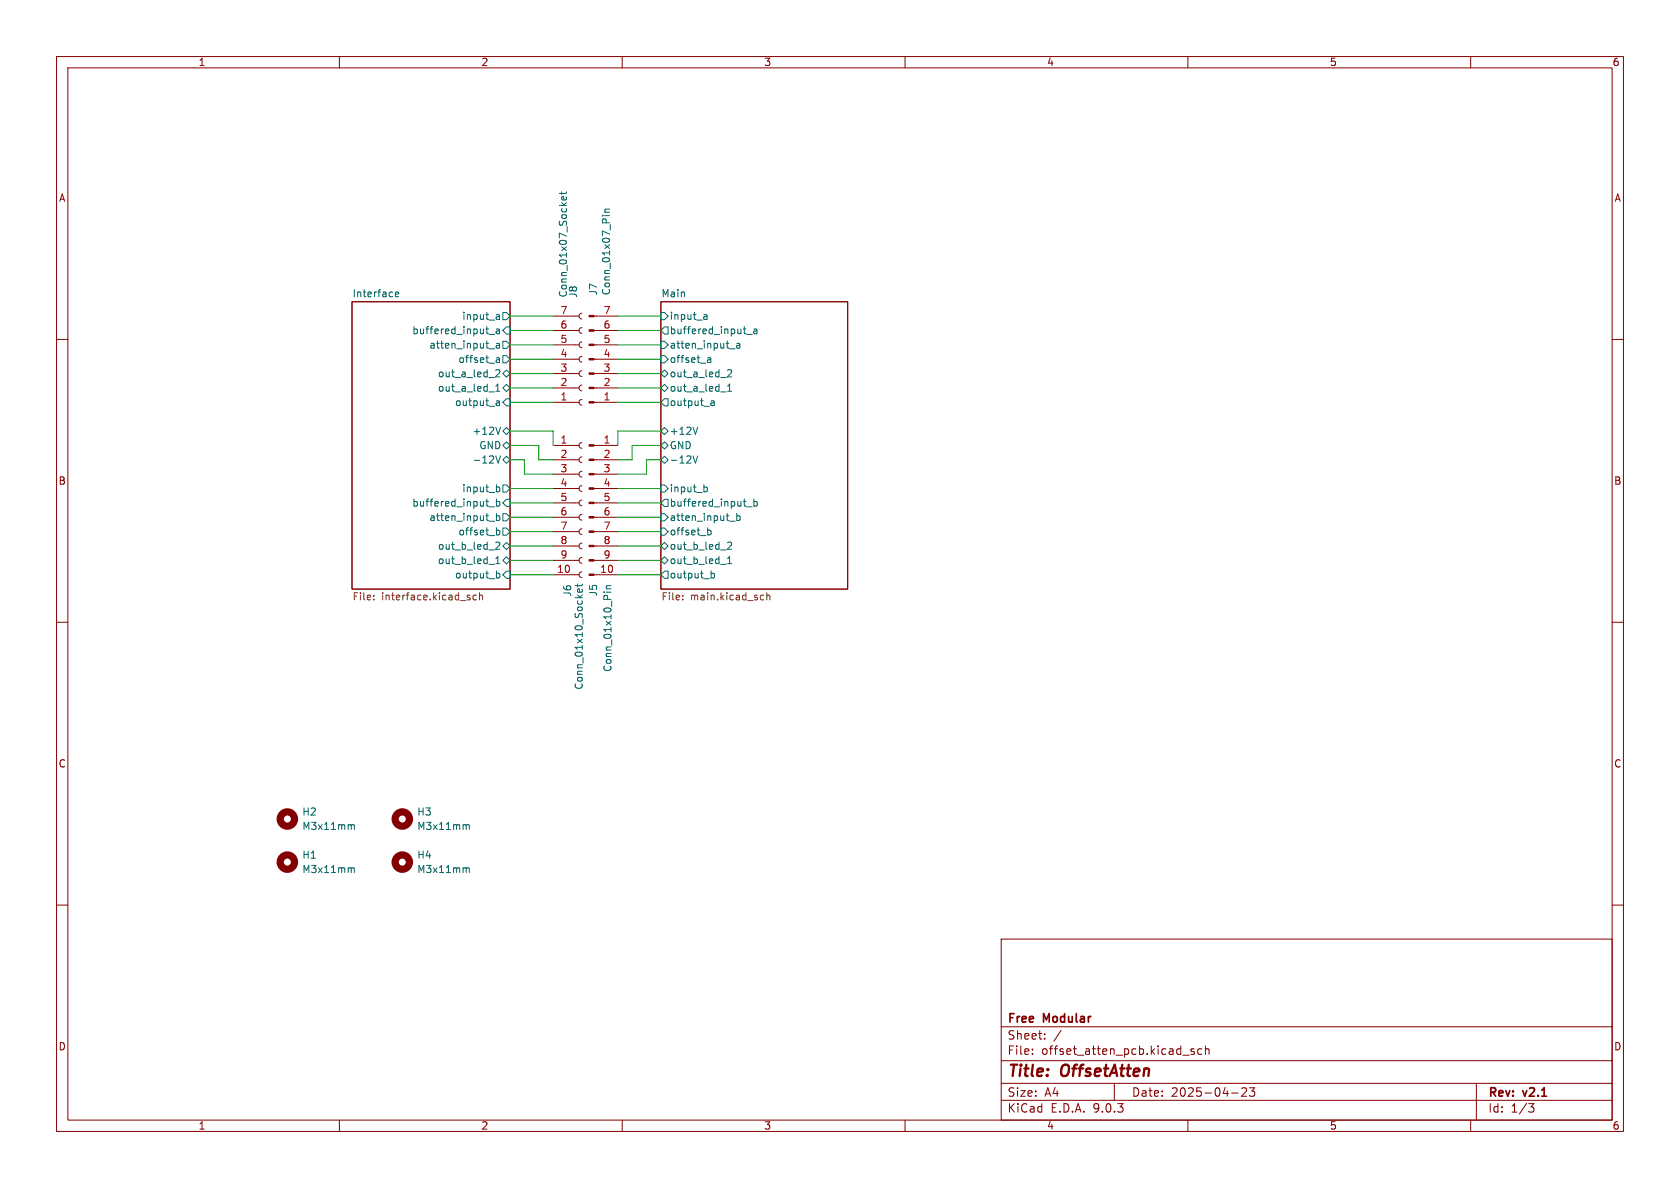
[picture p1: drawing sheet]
<svg xmlns="http://www.w3.org/2000/svg" width="297mm" height="210mm" viewBox="0 0 297 210" stroke-linecap="round" stroke-linejoin="round" font-family="sans-serif">
<g fill="none" stroke="#840000" stroke-width=".18">
<path d="M10 10h277v190h-277zM12 12h273v186h-273zM60 10v2M110 10v2M160 10v2M210 10v2M260 10v2M62.2 53.3h28v50.8h-28zM97.8 58.4h4.6M97.8 55.9h4.6M102.9 57.9l-.4 .2-.1 .3 .1 .4 .4 .1M102.9 55.4l-.4 .1-.1 .4 .1 .3 .4 .2"/>
<path d="M105 58.4h4.2M105 55.9h4.2M116.8 53.3h33.1v50.8h-33.1zM10 60h2M97.8 78.7h4.6M97.8 71.1h4.6M97.8 68.6h4.6M97.8 66h4.6M97.8 63.5h4.6M97.8 61h4.6M102.9 70.6l-.4 .2-.1 .3 .1 .4 .4 .1M102.9 68.1l-.4 .1-.1 .4 .1 .3 .4 .2"/>
<path d="M102.9 65.5l-.4 .2-.1 .3 .1 .4 .4 .1M102.9 63l-.4 .1-.1 .4 .1 .4 .4 .1M102.9 60.5l-.4 .1-.1 .4 .1 .3 .4 .2M102.9 78.2l-.4 .2-.1 .3 .1 .4 .4 .1M105 78.7h4.2M105 71.1h4.2M105 68.6h4.2M105 66h4.2M105 63.5h4.2M105 61h4.2M285 60h2M97.8 81.3h4.6"/>
<path d="M97.8 83.8h4.6M97.8 86.4h4.6M97.8 88.9h4.6M97.8 91.4h4.6M97.8 94h4.6M97.8 96.5h4.6M97.8 99.1h4.6M102.9 80.8l-.4 .1-.1 .4 .1 .3 .4 .2M102.9 83.3l-.4 .2-.1 .3 .1 .4 .4 .1M102.9 85.9l-.4 .1-.1 .4 .1 .3 .4 .2M102.9 88.4l-.4 .1-.1 .4 .1 .4 .4 .1M102.9 90.9l-.4 .2-.1 .3 .1 .4 .4 .1"/>
<path d="M102.9 93.5l-.4 .1-.1 .4 .1 .3 .4 .2M102.9 96l-.4 .2-.1 .3 .1 .4 .4 .1M102.9 98.6l-.4 .1-.1 .4 .1 .3 .4 .2M105 81.3h4.2M105 83.8h4.2M105 86.4h4.2M105 88.9h4.2M105 91.4h4.2M105 94h4.2M105 96.5h4.2M105 99.1h4.2M10 110h2"/>
<path d="M97.8 101.6h4.6M102.9 101.1l-.4 .1-.1 .4 .1 .4 .4 .1M105 101.6h4.2M285 110h2M10 160h2M177 166h108v32h-108zM285 160h2M60 198v2M110 198v2M160 198v2M177 194.5h108M177 191.5h108"/>
<path d="M177 187.5h108M177 181.5h108M182.5 186.3v.1M182.5 185.5v.1M184.7 183.6v.1M184.7 182.8v.1M187.6 182.1l-1.3 2M197 191.5v3M209.1 186.5h1.1M210 198v2M211.1 185.5l-.4-.1-.2 .2 .1 .2 .5 .2v.3h-.6M212.5 185.5l-.5-.1-.3 .3v.4l.2 .2h.6"/>
<path d="M213.1 185.5l.2-.1 .4 .1v.9M213.1 184.9v1.5M217.7 193.2h1.2M219.5 192.4l.6-.1 .2 .1 .1 .3-.9 1.1h.9M220.9 192.3h.9l-.5 .6 .4 .1v.7l-.2 .1h-.4l-.2-.1M260 198v2M261 191.5v6.5M270.2 195.1h1l-.5 .6 .4 .1 .1 .5-.3 .3h-.4"/>
</g>
<g fill="none" stroke="#006464" stroke-width=".18">
<path d="M99.3 33.9v.5M100.1 34.8v.4l-.1 .1h-.6v-.5l.2-.1 .1 .6M100.1 33.9l-.1 .3h-1.1M106.5 38.1h.1M106.9 38.1h.9M106.9 37.5h.9M107.8 37h-.8l-.1 .3 .1 .2M69.9 52l.6-.1-.1-.2-.3-.1-.2 .2 .1 .6h.4M86.5 59.1h1M87.8 58.2h.4l.1 .8M87.9 55.6l.3 .1 .1 .8M88.3 56.4l-.4 .1"/>
<path d="M88.3 55.9l-.4 .1M88.3 58.5h-.4l-.2 .2 .2 .3 .4-.1M88.9 55.2h.6l.7 .7-.7 .6h-.6zM88.9 58.4l.6-.6h.7v1.3h-.7zM116.8 55.2h.7l.6 .7-.6 .6h-.7zM117.5 57.8h.6v1.3h-.6l-.7-.7zM124.6 55.6l.3 .1 .1 .8M125 56.4l-.4 .1M125 55.9l-.4 .1M132 59.1h1M133.3 58.2h.5v.8M133.8 58.5h-.4l-.2 .2 .2 .3 .4-.1"/>
<path d="M86.4 69.3h1M86.5 61.7h1M87.6 65.5l.5-.2 .3 .4-.8 .9h.8M87.6 69.2h.8M87.6 68.3l.4-.4v1.3M87.8 60.8h.4l.1 .7M87.8 63.3h.4l.1 .8M87.8 70.9h.4l.1 .8M87.8 64h.5M87.8 71.6h.5M88.3 63.5l-.5 .2M88.3 71.2l-.5 .1"/>
<path d="M88.3 61l-.4 .1-.2 .1 .2 .3h.4M88.5 75.5l-.4 1.3M88.9 78.7l.6-.6 .7 .6-.7 .7zM88.9 62.9h.6l.7 .6-.7 .6h-.6zM88.9 76.2l.6-.6 .7 .6-.7 .6zM88.9 71.1l.6-.6h.7v1.3h-.7zM88.9 68.6l.6-.7 .7 .7-.7 .6zM88.9 66l.6-.6 .7 .6-.7 .7zM88.9 60.3h.6l.7 .7-.7 .6h-.6zM116.8 78.7l.7-.6 .6 .6-.6 .7zM116.8 76.2l.7-.6 .6 .6-.6 .6zM116.8 68.6l.7-.7 .6 .7-.6 .6z"/>
<path d="M116.8 66l.7-.6 .6 .6-.6 .7zM116.8 62.9h.7l.6 .6-.6 .6h-.7zM116.8 60.3h.7l.6 .7-.6 .6h-.7zM117.5 70.5h.6v1.3h-.6l-.7-.7zM123.4 75.5l-.5 1.3M125.1 63.3h.5l.1 .8M125.1 64h.6M125.7 63.5l-.6 .2M125.7 70.9h.5l.1 .8M125.7 71.6h.6M126.3 71.2l-.6 .1M127.4 69.3h1"/>
<path d="M128.6 69.2h.7M128.6 65.5l.5-.2 .2 .4-.7 .9h.7M128.6 68.3l.4-.4v1.3M129 61.7h1M130.3 60.8h.4l.1 .7M130.8 61l-.4 .1-.2 .1 .2 .3h.4M86.4 99.8h1M86.5 92.1h1M86.5 89.6h1M87.6 80.6l.5 1.3 .4-1.3M87.6 96l.5-.2 .3 .4-.8 .9h.8M87.6 98.7l.4-.3v1.2"/>
<path d="M87.6 99.6h.8M87.8 88.7l.3-.1 .3 .3-.2 .5h-.4M87.8 91.2h.3l.3 .2-.2 .6h-.4M87.8 93.8l.3-.1 .3 .3-.2 .5h-.4M87.8 88.2v1.3M87.8 90.7v1.3M87.9 86.1l.3 .1 .2 .1-.1 .5-.4 .1M88.9 81.3l.6-.7 .7 .7-.7 .6zM88.9 93.3h.6l.7 .7-.7 .6h-.6zM88.9 96.5l.6-.6 .7 .6-.7 .7zM88.9 99.1l.6-.7 .7 .7-.7 .6zM88.9 85.7h.6l.7 .7-.7 .6h-.6z"/>
<path d="M88.9 90.8h.6l.7 .6-.7 .7h-.6zM89.5 88.3h.7v1.2h-.7l-.6-.6zM116.8 81.3l.7-.7 .6 .7-.6 .6zM116.8 96.5l.7-.6 .6 .6-.6 .7zM116.8 99.1l.7-.7 .6 .7-.6 .6zM116.8 90.8h.7l.6 .6-.6 .7h-.7zM116.8 93.3h.7l.6 .7-.6 .6h-.7zM116.8 85.7h.7l.6 .7-.6 .6h-.7zM117.5 88.3h.6v1.2h-.6l-.7-.6zM122.5 80.6l.4 1.3 .5-1.3M124.6 86.1l.3 .1 .2 .1-.1 .5-.4 .1M125.1 93.8l.4-.1 .2 .3-.1 .5h-.5"/>
<path d="M127.4 99.8h1M128.6 96l.5-.2 .2 .4-.7 .9h.7M128.6 99.6h.7M128.6 98.7l.4-.3v1.2M129 92.1h1M130.3 91.2h.3l.3 .2-.2 .6h-.4M130.3 90.7v1.3M132 89.6h1M133.3 88.7l.3-.1 .3 .3-.1 .5h-.5M133.3 88.2v1.3M87.8 101.4l.3-.1 .3 .3-.2 .5h-.4M89.5 101h.7v1.2h-.7l-.6-.6z"/>
<path d="M102.1 103.2v.5M102.9 104.1v.4l-.1 .2-.6-.1v-.5h.2l.1 .6M102.9 103.2l-.1 .3h-1.1M106.8 104.7h.1M107.2 104.7h.8M107.2 104.1h.8M108 103.5l-.8 .1v.3l.1 .2M117.5 101h.6v1.2h-.6l-.7-.6zM125.7 101.4l.4-.1 .2 .3-.1 .5h-.5M62.1 146l.2-.2h.3v.8M62.1 153.6l.2-.2 .3 .1v.7M82.4 146l.2-.2h.3l.1 .8"/>
<path d="M82.4 153.6l.2-.2 .3 .1 .1 .7"/>
</g>
<path d="M66.1 105.9v.1M66.1 105.3v.1M83.1 105.7v.3M84.2 105.3l-.3-.1-.3 .2 .1 .6h.5M84.8 105.3l.1-.1 .4 .1v.7M84.8 104.8v1.2M120.7 105.9v.1M120.7 105.3v.1M134.7 105.2l.3 .1M135 106h-.3M135.6 105.3l.1-.1 .4 .1v.7M135.6 104.8v1.2" fill="none" stroke="#725600" stroke-width=".18"/>
<g fill="none" stroke="#840000" stroke-width="1.3">
<circle cx="50.8" cy="152.4" r="1.27"/>
<circle cx="50.8" cy="144.8" r="1.27"/>
<circle cx="71.1" cy="152.4" r="1.27"/>
<circle cx="71.1" cy="144.8" r="1.27"/>
</g>
<g fill="#840000" stroke="#840000" stroke-width=".18">
<path d="M104.1 78.6h.9v.3h-.9z"/>
<path d="M104.1 81.2h.9v.2h-.9z"/>
<path d="M104.1 83.7h.9v.2h-.9z"/>
<path d="M104.1 86.2h.9v.3h-.9z"/>
<path d="M104.1 88.8h.9v.2h-.9z"/>
<path d="M104.1 91.3h.9v.3h-.9z"/>
<path d="M104.1 93.9h.9v.2h-.9z"/>
<path d="M104.1 96.4h.9v.2h-.9z"/>
<path d="M104.1 98.9h.9v.3h-.9z"/>
<path d="M104.1 101.5h.9v.2h-.9z"/>
<path d="M104.1 71h.9v.2h-.9z"/>
<path d="M104.1 68.5h.9v.2h-.9z"/>
<path d="M104.1 65.9h.9v.3h-.9z"/>
<path d="M104.1 63.4h.9v.2h-.9z"/>
<path d="M104.1 60.8h.9v.3h-.9z"/>
<path d="M104.1 58.3h.9v.2h-.9z"/>
<path d="M104.1 55.8h.9v.2h-.9z"/>
</g>
<g fill="none" stroke="#009600" stroke-width=".18">
<path d="M90.2 58.4h7.6M90.2 55.9h7.6M109.2 58.4h7.6M109.2 55.9h7.6M90.2 78.7h5v2.6h2.6M90.2 76.2h7.6v2.5M90.2 61h7.6M90.2 68.6h7.6M90.2 66h7.6M90.2 63.5h7.6M90.2 71.1h7.6M109.2 61h7.6"/>
<path d="M109.2 68.6h7.6M109.2 66h7.6M109.2 63.5h7.6M109.2 71.1h7.6M116.8 78.7h-5v2.6h-2.6M116.8 76.2h-7.6v2.5M90.2 81.3h2.5v2.5h5.1M90.2 88.9h7.6M90.2 86.4h7.6M90.2 91.4h7.6M90.2 96.5h7.6M90.2 94h7.6"/>
<path d="M90.2 99.1h7.6M109.2 88.9h7.6M109.2 86.4h7.6M109.2 91.4h7.6M109.2 96.5h7.6M109.2 94h7.6M109.2 99.1h7.6M116.8 81.3h-2.5v2.5h-5.1M90.2 101.6h7.6M109.2 101.6h7.6"/>
</g>
<g font-size="2.8" fill="#840000">
<text x="178" y="190.9">Title:</text>
<text x="187.7" y="190.9">OffsetAtten</text>
</g>
<g font-size="2.1" fill="#840000">
<text x="178" y="184">Sheet:</text>
<text x="178" y="181.2">Free</text>
<text x="184.5" y="181.2">Modular</text>
<text x="178" y="186.7">File:</text>
<text x="184.1" y="186.7">offset_atten_pcb.kicad_sch</text>
<text x="178" y="196.9">KiCad</text>
<text x="178" y="194.1">Size:</text>
<text x="184.7" y="194.1">A4</text>
<text x="185.7" y="196.9">E.D.A.</text>
<text x="193.3" y="196.9">9.0.3</text>
<text x="200" y="194.1">Date:</text>
<text x="207" y="194.1">2025-04-23</text>
<text x="263" y="194.3">Rev:</text>
<text x="263" y="196.9">Id:</text>
<text x="267.1" y="196.9">1/3</text>
<text x="269.4" y="194.3">v2.1</text>
</g>
<g font-size="1.8" fill="#840000">
<text x="35" y="11.9">1</text>
<text x="85" y="11.9">2</text>
<text x="135" y="11.9">3</text>
<text x="185" y="11.9">4</text>
<text x="235" y="11.9">5</text>
<text x="285" y="11.9">6</text>
<text x="10.3" y="35.9">A</text>
<text x="285.3" y="35.9">A</text>
<text x="10.3" y="85.9">B</text>
<text x="285.3" y="85.9">B</text>
<text x="10.3" y="135.9">C</text>
<text x="285.3" y="135.9">C</text>
<text x="10.3" y="185.9">D</text>
<text x="285.3" y="185.9">D</text>
<text x="35" y="199.9">1</text>
<text x="85" y="199.9">2</text>
<text x="135" y="199.9">3</text>
<text x="185" y="199.9">4</text>
<text x="235" y="199.9">5</text>
<text x="285" y="199.9">6</text>
</g>
<g font-size="1.8" fill="#006464">
<text x="62.2" y="52.6">Interface</text>
<text x="100.4" y="52.7" transform="rotate(-90 100.4 52.7)">Conn_01x07_Socket</text>
<text x="102.2" y="52.8" transform="rotate(-90 102.2 52.8)">J8</text>
<text x="105.8" y="52.3" transform="rotate(-90 105.8 52.3)">J7</text>
<text x="108.1" y="52.3" transform="rotate(-90 108.1 52.3)">Conn_01x07_Pin</text>
<text x="116.8" y="52.6">Main</text>
<text x="72.8" y="59.3">buffered_input_a</text>
<text x="81.6" y="56.7">input_a</text>
<text x="118.3" y="56.7">input_a</text>
<text x="118.3" y="59.3">buffered_input_a</text>
<text x="75.8" y="61.8">atten_input_a</text>
<text x="80.9" y="64.4">offset_a</text>
<text x="118.3" y="64.4">offset_a</text>
<text x="118.3" y="61.8">atten_input_a</text>
<text x="77.3" y="69.4">out_a_led_1</text>
<text x="77.3" y="66.9">out_a_led_2</text>
<text x="80.3" y="72">output_a</text>
<text x="118.3" y="72">output_a</text>
<text x="118.3" y="69.4">out_a_led_1</text>
<text x="118.3" y="66.9">out_a_led_2</text>
<text x="83.4" y="77.1">+12V</text>
<text x="118.3" y="77.1">+12V</text>
<text x="83.4" y="82.1">-12V</text>
<text x="84.6" y="79.6">GND</text>
<text x="118.3" y="79.6">GND</text>
<text x="118.3" y="82.1">-12V</text>
<text x="72.8" y="89.8">buffered_input_b</text>
<text x="81.6" y="87.2">input_b</text>
<text x="118.3" y="87.2">input_b</text>
<text x="118.3" y="89.8">buffered_input_b</text>
<text x="75.8" y="92.3">atten_input_b</text>
<text x="80.9" y="94.8">offset_b</text>
<text x="118.3" y="92.3">atten_input_b</text>
<text x="118.3" y="94.8">offset_b</text>
<text x="77.3" y="97.4">out_b_led_2</text>
<text x="77.3" y="99.9">out_b_led_1</text>
<text x="118.3" y="97.4">out_b_led_2</text>
<text x="118.3" y="99.9">out_b_led_1</text>
<text x="80.3" y="102.5">output_b</text>
<text x="101.2" y="105.6" transform="rotate(-90 101.2 105.6)">J6</text>
<text x="105.8" y="105.5" transform="rotate(-90 105.8 105.5)">J5</text>
<text x="118.3" y="102.5">output_b</text>
<text x="108.3" y="118.9" transform="rotate(-90 108.3 118.9)">Conn_01x10_Pin</text>
<text x="103.2" y="122" transform="rotate(-90 103.2 122)">Conn_01x10_Socket</text>
<text x="53.3" y="144.4">H2</text>
<text x="53.3" y="146.9">M3x11mm</text>
<text x="73.7" y="144.4">H3</text>
<text x="73.7" y="146.9">M3x11mm</text>
<text x="53.3" y="152">H1</text>
<text x="53.3" y="154.5">M3x11mm</text>
<text x="73.7" y="152">H4</text>
<text x="73.7" y="154.5">M3x11mm</text>
</g>
<g font-size="1.8" fill="#a90000">
<text x="99" y="58.2">6</text>
<text x="99" y="55.6">7</text>
<text x="106.6" y="58.2">6</text>
<text x="106.6" y="55.6">7</text>
<text x="99" y="65.8">3</text>
<text x="99" y="63.2">4</text>
<text x="99" y="60.7">5</text>
<text x="106.6" y="65.8">3</text>
<text x="106.6" y="63.2">4</text>
<text x="106.6" y="60.7">5</text>
<text x="99" y="70.9">1</text>
<text x="99" y="68.3">2</text>
<text x="106.6" y="70.9">1</text>
<text x="106.6" y="68.3">2</text>
<text x="99" y="78.5">1</text>
<text x="99" y="81">2</text>
<text x="99" y="83.6">3</text>
<text x="106.6" y="78.5">1</text>
<text x="106.6" y="81">2</text>
<text x="106.6" y="83.6">3</text>
<text x="99" y="86.1">4</text>
<text x="99" y="88.6">5</text>
<text x="106.6" y="86.1">4</text>
<text x="106.6" y="88.6">5</text>
<text x="99" y="91.2">6</text>
<text x="99" y="93.7">7</text>
<text x="106.6" y="91.2">6</text>
<text x="106.6" y="93.7">7</text>
<text x="98.4" y="101.3">10</text>
<text x="99" y="96.3">8</text>
<text x="99" y="98.8">9</text>
<text x="106" y="101.3">10</text>
<text x="106.6" y="96.3">8</text>
<text x="106.6" y="98.8">9</text>
</g>
<g font-size="1.8" fill="#725600">
<text x="62.2" y="106.5">File:</text>
<text x="67.5" y="106.5">interface.kicad_sch</text>
<text x="116.8" y="106.5">File:</text>
<text x="122.1" y="106.5">main.kicad_sch</text>
</g>
</svg>
